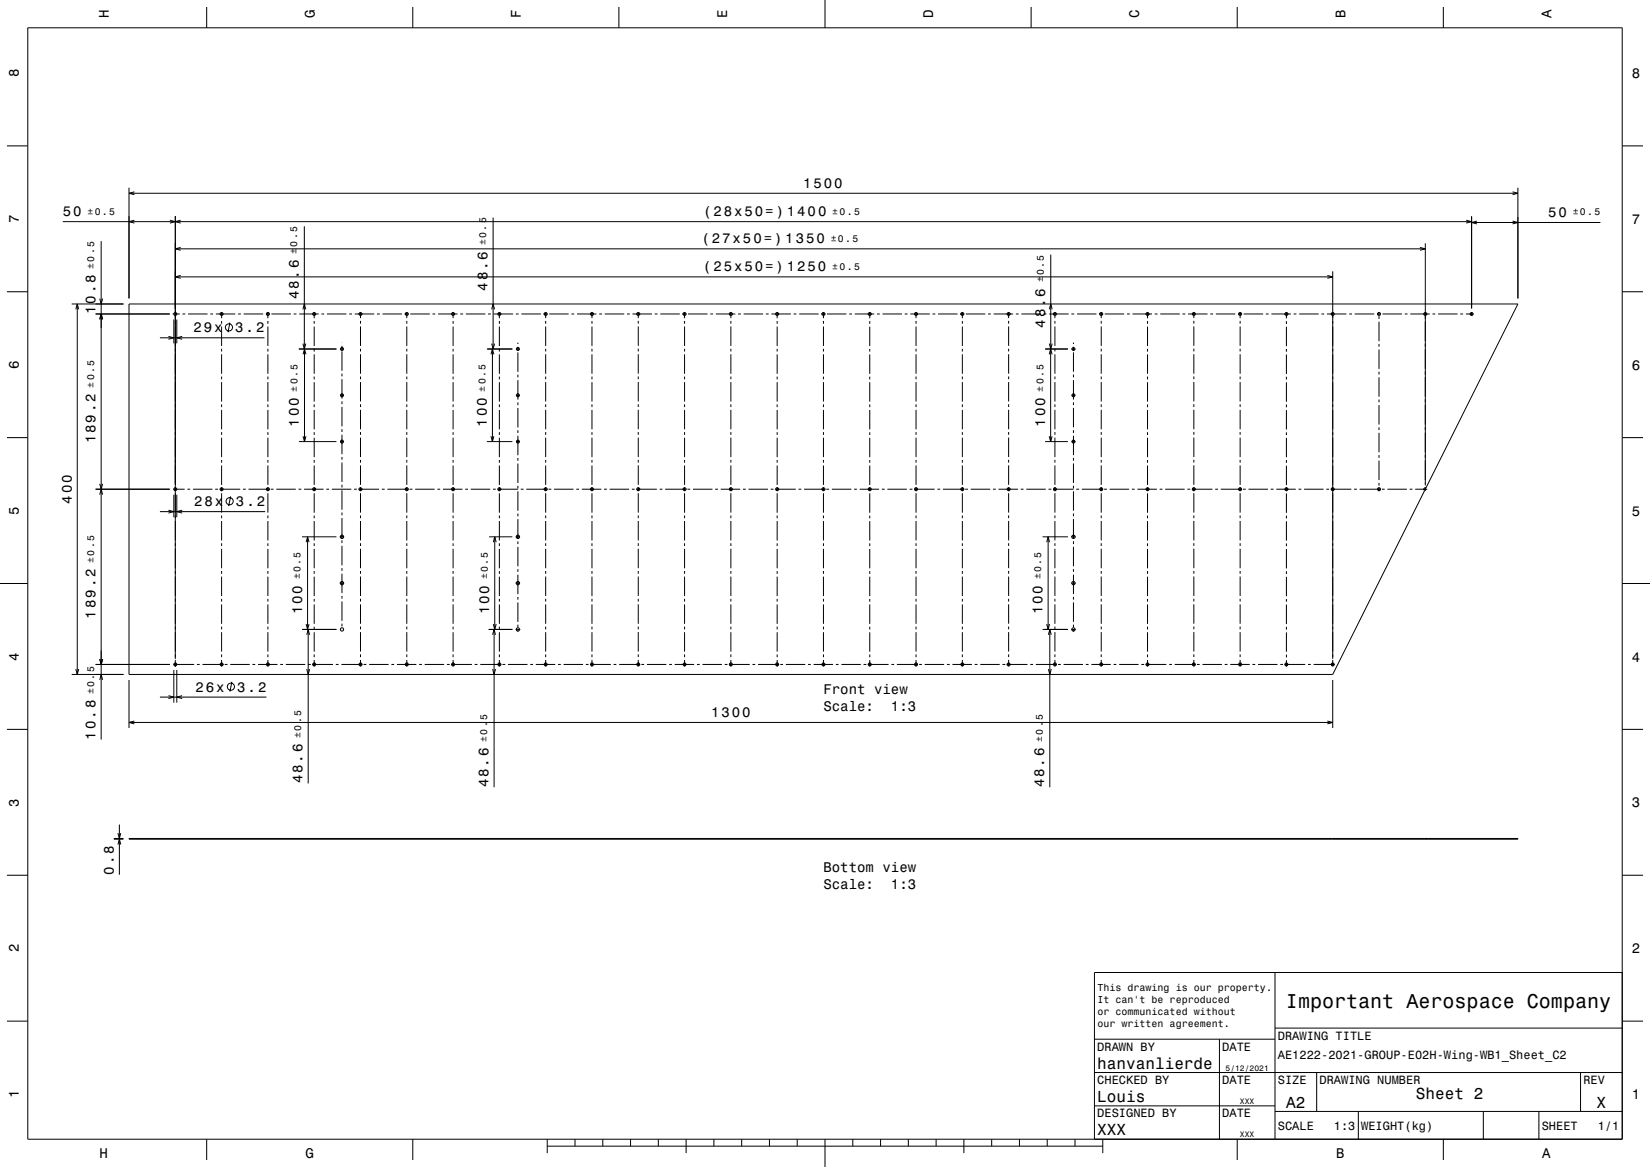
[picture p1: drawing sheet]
<svg xmlns="http://www.w3.org/2000/svg" width="594mm" height="420mm" viewBox="0 0 594 420" stroke-linecap="round" stroke-linejoin="round" font-family="sans-serif">
<g fill="none" stroke="#000" stroke-width=".36">
<path d="M10 10h574v400h-574zM74.4 2.5v7.5M148.6 2.5v7.5M222.8 2.5v7.5M297 0v10M371.2 2.5v7.5M445.4 2.5v7.5M519.6 2.5v7.5M2.5 52.5h7.5M584 52.5h7.5M22.6 79.8h507.2M46.4 67.6v39.8"/>
<path d="M46.4 69.6h500M48.4 69l-2 .6 2 .5M48.4 79.3l-2 .5 2 .5M61.2 79.3l1.9 .5-1.9 .5M63.1 77.8v159.3M65 79.3l-1.9 .5 1.9 .5M177.5 78.3v47.3M527.8 79.3l2 .5-2 .5M529.8 77.8v33.2M531.7 79.6l-1.9 .5 1.9 .5M544.5 69l1.9 .6-1.9 .5M544.5 79.6l1.9 .5-1.9 .5"/>
<path d="M546.4 67.6v39.8M36.4 86.8v179.3M63.1 89.6h450M63.1 99.6h416.7M65 89l-1.9 .6 1.9 .5M65 99.1l-1.9 .5 1.9 .6M109.6 81.4v44.2M378.3 91.6l-.1 67.3M477.8 99.1l2 .5-2 .6M479.8 97.6v139.5M511.2 89l1.9 .6-1.9 .5M513.1 87.6v87.1"/>
<path d="M529.8 80.1h46.3M2.5 105h7.5M25.8 109.4h18.6M27.3 111.3l.5-1.9 .5 1.9M27.8 109.4v133.3M34.4 113h26.7M35.9 107.5l.5 1.9 .5-1.9M35.9 114.9l.5-1.9 .5 1.9M46.4 109.4h500l-33.1 66.2-.6 .1-.1 .5 .3 .3-33.1 66.2h-433.4zM62.2 113h2.5M62.6 115v8.6M63.6 115v8.6"/>
<path d="M65.7 113h1M67.7 113h7M75.7 113h1M77.7 113h7M79.8 112.3v2.2M79.8 115.5v1M79.8 117.5v7M82.8 116.1l-.7 3.5M85.7 113h1M87.7 113h7M95.7 113h1.4M96.4 112.3v2.2"/>
<path d="M96.4 115.5v1M96.4 117.5v7M97.7 113h7M105.7 113h1M107.7 113h7M109 111.3l.6-1.9 .5 1.9M113.1 112.3v2.2M113.1 115.5v1M113.1 117.5v7M115.7 113h1M117.7 113h7M125.7 113h1"/>
<path d="M127.7 113h7M129.8 112.3v2.2M129.8 115.5v1M129.8 117.5v7M135.7 113h1M137.7 113h7M145.7 113h1.4M146.4 112.3v2.2M146.4 115.5v1M146.4 117.5v7M147.7 113h7M155.7 113h1"/>
<path d="M157.7 113h7M163.1 112.3v2.2M163.1 115.5v1M163.1 117.5v7M165.7 113h1M167.7 113h7M175.7 113h1M177 111.3l.5-1.9 .5 1.9M177.7 113h7M179.8 112.3v2.2M179.8 115.5v1M179.8 117.5v7"/>
<path d="M185.7 113h1M187.7 113h7M195.7 113h1.4M196.4 112.3v2.2M196.4 115.5v1M196.4 117.5v7M197.7 113h7M205.7 113h1M207.7 113h7M213.1 112.3v2.2M213.1 115.5v1M213.1 117.5v7"/>
<path d="M215.7 113h1M217.7 113h7M225.7 113h1M227.7 113h7M229.8 112.3v2.2M229.8 115.5v1M229.8 117.5v7M235.7 113h1M237.7 113h7M245.7 113h1.4M246.4 112.3v2.2M246.4 115.5v1"/>
<path d="M246.4 117.5v7M247.7 113h7M255.7 113h1M257.7 113h7M263.1 112.3v2.2M263.1 115.5v1M263.1 117.5v7M265.7 113h1M267.7 113h7M275.7 113h1M277.7 113h7M279.8 112.3v2.2"/>
<path d="M279.8 115.5v1M279.8 117.5v7M285.7 113h1M287.7 113h7M295.7 113h1.4M296.4 112.3v2.2M296.4 115.5v1M296.4 117.5v7M297.7 113h7M305.7 113h1M307.7 113h7M313.1 112.3v2.3"/>
<path d="M313.1 115.6v1M313.1 117.6v7M315.7 113h1M317.7 113h7M325.7 113h1M327.7 113h7M329.8 112.3v2.2M329.8 115.5v1M329.8 117.5v7M335.7 113h1M337.7 113h7M345.7 113h1.4"/>
<path d="M346.4 112.3v2.2M346.4 115.5v1M346.4 117.5v7M347.7 113h7M355.7 113h1M357.7 113h7M363.1 112.3v2.2M363.1 115.5v1M363.1 117.5v7M365.7 113h1M367.7 113h7M375.7 113h1"/>
<path d="M377.7 113h7M377.8 111.3l.5-1.9 .5 1.9M379.8 112.3v2.2M379.8 115.5v1M379.8 117.5v7M385.7 113h1M387.7 113h7M395.7 113h1.4M396.4 112.3v2.2M396.4 115.5v1M396.4 117.5v7M397.7 113h7"/>
<path d="M405.7 113h1M407.7 113h7M413.1 112.3v2.2M413.1 115.5v1M413.1 117.5v7M415.7 113h1M417.7 113h7M425.7 113h1M427.7 113h7M429.8 112.3v2.2M429.8 115.5v1M429.8 117.5v7"/>
<path d="M435.7 113h1M437.7 113h7M445.7 113h1.4M446.4 112.3v2.2M446.4 115.5v1M446.4 117.5v7M447.7 113h7M455.7 113h1M457.7 113h7M463.1 112.3v2.3M463.1 115.6v1M463.1 117.6v7"/>
<path d="M465.7 113h1M467.7 113h7M475.7 113h1M477.7 113h7M485.7 113h1M487.7 113h7M495.7 113h1.4M496.4 112.3v.5M496.4 113.8v1M496.4 115.8v7M497.7 113h7M505.7 113h1"/>
<path d="M507.7 113h7M515.7 113h1M517.7 113h7M525.7 113h1M527.7 113h2.8M529.8 112.3v1.4M584 105h7.5M57.6 121.6h37.6M60.6 121.1l2 .5-2 .5M65.6 121.1l-2 .5 2 .5M79.8 125.5v1M79.8 127.5v7"/>
<path d="M79.8 135.5v1M79.8 137.5v7M96.4 125.5v1M96.4 127.5v7M96.4 135.5v1M96.4 137.5v7M107.6 125.6h13.5M109 123.7l.6 1.9 .5-1.9M109.1 127.5l.5-1.9 .5 1.9M109.6 125.6v33.3M113.1 125.5v1M113.1 127.5v7"/>
<path d="M113.1 135.5v1M113.1 137.5v7M122.4 125.6h1.4M123.1 123.4v.1M123.1 124.5v1.8M123.1 126.5v7M123.1 134.5v1M123.1 136.5v7M129.8 125.5v1M129.8 127.5v7M129.8 135.5v1M129.8 137.5v7"/>
<path d="M146.4 125.5v1M146.4 127.5v7M146.4 135.5v1M146.4 137.5v7M163.1 125.5v1M163.1 127.5v7M163.1 135.5v1M163.1 137.5v7M175.3 125.6h9.1M176.8 127.5l.5-1.9 .5 1.9M177 123.7l.5 1.9 .5-1.9M177.3 125.6v33.3"/>
<path d="M179.8 125.5v1M179.8 127.5v7M179.8 135.5v1M179.8 137.5v7M185.8 125.6h1.3M186.4 123.3v.5M186.4 124.8v1.5M186.4 126.8v7M186.4 134.8v1M186.4 136.8v7M196.4 125.5v1M196.4 127.5v7"/>
<path d="M196.4 135.5v1M196.4 137.5v7M213.1 125.5v1M213.1 127.5v7M213.1 135.5v1M213.1 137.5v7M229.8 125.5v1M229.8 127.5v7M229.8 135.5v1M229.8 137.5v7M246.4 125.5v1M246.4 127.5v7"/>
<path d="M246.4 135.5v1M246.4 137.5v7M263.1 125.5v1M263.1 127.5v7M263.1 135.5v1M263.1 137.5v7M279.8 125.5v1M279.8 127.5v7M279.8 135.5v1M279.8 137.5v7M296.4 125.5v1M296.4 127.5v7"/>
<path d="M296.4 135.5v1M296.4 137.5v7M313.1 125.6v1M313.1 127.6v7M313.1 135.6v1M313.1 137.6v7M329.8 125.5v1M329.8 127.5v7M329.8 135.5v1M329.8 137.5v7M346.4 125.5v1M346.4 127.5v7"/>
<path d="M346.4 135.5v1M346.4 137.5v7M363.1 125.5v1M363.1 127.5v7M363.1 135.5v1M363.1 137.5v7M376.2 125.6h8.2M377.7 127.5l.5-1.9 .6 1.9M377.8 123.7l.5 1.9 .5-1.9M379.8 125.5v1M379.8 127.5v7M379.8 135.5v1"/>
<path d="M379.8 137.5v7M385.8 125.6h1.3M386.4 123.3v.5M386.4 124.8v1.5M386.4 126.8v7M386.4 134.8v1M386.4 136.8v7M396.4 125.5v1M396.4 127.5v7M396.4 135.5v1M396.4 137.5v7M413.1 125.5v1"/>
<path d="M413.1 127.5v7M413.1 135.5v1M413.1 137.5v7M429.8 125.5v1M429.8 127.5v7M429.8 135.5v1M429.8 137.5v7M446.4 125.5v1M446.4 127.5v7M446.4 135.5v1M446.4 137.5v7M463.1 125.6v1"/>
<path d="M463.1 127.6v7M463.1 135.6v1M463.1 137.6v7M496.4 123.8v1M496.4 125.8v7M496.4 133.8v1M496.4 135.8v7M2.5 157.5h7.5M79.8 145.5v1M79.8 147.5v7M79.8 155.5v1M79.8 157.5v7"/>
<path d="M96.4 145.5v1M96.4 147.5v7M96.4 155.5v1M96.4 157.5v7M107.6 158.9h13.5M109.1 157l.5 1.9 .5-1.9M113.1 145.5v1M113.1 147.5v7M113.1 155.5v1M113.1 157.5v7M122.4 158.9h1.4M122.4 142.3h1.4"/>
<path d="M123.1 144.5v1M123.1 146.5v7M123.1 154.5v1M123.1 156.5v7M129.8 145.5v1M129.8 147.5v7M129.8 155.5v1M129.8 157.5v7M146.4 145.5v1M146.4 147.5v7M146.4 155.5v1M146.4 157.5v7"/>
<path d="M163.1 145.5v1M163.1 147.5v7M163.1 155.5v1M163.1 157.5v7M175.3 158.9h9.1M176.8 157l.5 1.9 .5-1.9M179.8 145.5v1M179.8 147.5v7M179.8 155.5v1M179.8 157.5v7M185.8 158.9h1.3M185.8 142.3h1.3"/>
<path d="M186.4 144.8v1M186.4 146.8v7M186.4 154.8v1M186.4 156.8v7M196.4 145.5v1M196.4 147.5v7M196.4 155.5v1M196.4 157.5v7M213.1 145.5v1M213.1 147.5v7M213.1 155.5v1M213.1 157.5v7"/>
<path d="M229.8 145.5v1M229.8 147.5v7M229.8 155.5v1M229.8 157.5v7M246.4 145.5v1M246.4 147.5v7M246.4 155.5v1M246.4 157.5v7M263.1 145.5v1M263.1 147.5v7M263.1 155.5v1M263.1 157.5v7"/>
<path d="M279.8 145.5v1M279.8 147.5v7M279.8 155.5v1M279.8 157.5v7M296.4 145.5v1M296.4 147.5v7M296.4 155.5v1M296.4 157.5v7M313.1 145.6v1M313.1 147.6v7M313.1 155.6v1M313.1 157.6v7"/>
<path d="M329.8 145.5v1M329.8 147.5v7M329.8 155.5v1M329.8 157.5v7M346.4 145.5v1M346.4 147.5v7M346.4 155.5v1M346.4 157.5v7M363.1 145.5v1M363.1 147.5v7M363.1 155.5v1M363.1 157.5v7"/>
<path d="M376.2 158.9h8.2M377.7 157l.5 1.9 .6-1.9M379.8 145.5v1M379.8 147.5v7M379.8 155.5v1M379.8 157.5v7M385.8 158.9h1.3M385.8 142.3h1.3M386.4 144.8v1M386.4 146.8v7M386.4 154.8v1M386.4 156.8v7"/>
<path d="M396.4 145.5v1M396.4 147.5v7M396.4 155.5v1M396.4 157.5v7M413.1 145.5v1M413.1 147.5v7M413.1 155.5v1M413.1 157.5v7M429.8 145.5v1M429.8 147.5v7M429.8 155.5v1M429.8 157.5v7"/>
<path d="M446.4 145.5v1M446.4 147.5v7M446.4 155.5v1M446.4 157.5v7M463.1 145.6v1M463.1 147.6v7M463.1 155.6v1M463.1 157.6v7M496.4 143.8v1M496.4 145.8v7M496.4 153.8v1M496.4 155.8v7"/>
<path d="M584 157.5h7.5M34.4 176.1h26.7M35.9 174.1l.5 2 .5-2M35.9 178l.5-1.9 .5 1.9M62.4 176.1h4.1M62.6 178.1v8M63.6 178.1v8M67.5 176.1h1M69.5 176.1h7M77.5 176.1h1M79.1 176.1h7.4M79.8 165.5v1"/>
<path d="M79.8 167.5v7M79.8 175.4v1.4M79.8 177.5v7M83 178.6l-.7 3.5M87.5 176.1h1M89.5 176.1h7.6M96.4 165.5v1M96.4 167.5v7M96.4 175.4v1.4M96.4 177.5v7M97.5 176.1h1M99.5 176.1h7"/>
<path d="M107.5 176.1h1M109.5 176.1h7M113.1 165.5v1M113.1 167.5v7M113.1 175.4v1.4M113.1 177.5v7M117.5 176.1h1M119.5 176.1h7M123.1 164.5v1M123.1 166.5v7M123.1 174.5v1M123.1 176.5v7"/>
<path d="M127.5 176.1h1M129.1 176.1h7.4M129.8 165.5v1M129.8 167.5v7M129.8 175.4v1.4M129.8 177.5v7M137.5 176.1h1M139.5 176.1h7.6M146.4 165.5v1M146.4 167.5v7M146.4 175.4v1.4M146.4 177.5v7"/>
<path d="M147.5 176.1h1M149.5 176.1h7M157.5 176.1h1M159.5 176.1h7M163.1 165.5v1M163.1 167.5v7M163.1 175.4v1.4M163.1 177.5v7M167.5 176.1h1M169.5 176.1h7M177.5 176.1h1M179.1 176.1h7.4"/>
<path d="M179.8 165.5v1M179.8 167.5v7M179.8 175.4v1.4M179.8 177.5v7M186.4 164.8v1M186.4 166.8v7M186.4 174.8v1M186.4 176.8v7M187.5 176.1h1M189.5 176.1h7.6M196.4 165.5v1M196.4 167.5v7"/>
<path d="M196.4 175.4v1.4M196.4 177.5v7M197.5 176.1h1M199.5 176.1h7M207.5 176.1h1M209.5 176.1h7M213.1 165.5v1M213.1 167.5v7M213.1 175.4v1.4M213.1 177.5v7M217.5 176.1h1M219.5 176.1h7"/>
<path d="M227.5 176.1h1M229.1 176.1h7.4M229.8 165.5v1M229.8 167.5v7M229.8 175.4v1.4M229.8 177.5v7M237.5 176.1h1M239.5 176.1h7.6M246.4 165.5v1M246.4 167.5v7M246.4 175.4v1.4M246.4 177.5v7"/>
<path d="M247.5 176.1h1M249.5 176.1h7M257.5 176.1h1M259.5 176.1h7M263.1 165.5v1M263.1 167.5v7M263.1 175.4v1.4M263.1 177.5v7M267.5 176.1h1M269.5 176.1h7M277.5 176.1h1M279.1 176.1h7.4"/>
<path d="M279.8 165.5v1M279.8 167.5v7M279.8 175.4v1.4M279.8 177.5v7M287.5 176.1h1M289.5 176.1h7.6M296.4 165.5v1M296.4 167.5v7M296.4 175.4v1.4M296.4 177.5v7M297.5 176.1h1M299.5 176.1h7"/>
<path d="M307.5 176.1h1M309.5 176.1h7M313.1 165.6v1M313.1 167.6v7M313.1 175.4v1.4M313.1 177.6v7M317.5 176.1h1M319.5 176.1h7M327.5 176.1h1M329.1 176.1h7.4M329.8 165.5v1M329.8 167.5v7"/>
<path d="M329.8 175.4v1.4M329.8 177.5v7M337.5 176.1h1M339.5 176.1h7.6M346.4 165.5v1M346.4 167.5v7M346.4 175.4v1.4M346.4 177.5v7M347.5 176.1h1M349.5 176.1h7M357.5 176.1h1M359.5 176.1h7"/>
<path d="M363.1 165.5v1M363.1 167.5v7M363.1 175.4v1.4M363.1 177.5v7M367.5 176.1h1M369.5 176.1h7M377.5 176.1h1M379.1 176.1h7.4M379.8 165.5v1M379.8 167.5v7M379.8 175.4v1.4M379.8 177.5v7"/>
<path d="M386.4 164.8v1M386.4 166.8v7M386.4 174.8v1M386.4 176.8v7M387.5 176.1h1M389.5 176.1h7.6M396.4 165.5v1M396.4 167.5v7M396.4 175.4v1.4M396.4 177.5v7M397.5 176.1h1M399.5 176.1h7"/>
<path d="M407.5 176.1h1M409.5 176.1h7M413.1 165.5v1M413.1 167.5v7M413.1 175.4v1.4M413.1 177.5v7M417.5 176.1h1M419.5 176.1h7M427.5 176.1h1M429.1 176.1h7.4M429.8 165.5v1M429.8 167.5v7"/>
<path d="M429.8 175.4v1.4M429.8 177.5v7M437.5 176.1h1M439.5 176.1h7.6M446.4 165.5v1M446.4 167.5v7M446.4 175.4v1.4M446.4 177.5v7M447.5 176.1h1M449.5 176.1h7M457.5 176.1h1M459.5 176.1h7"/>
<path d="M463.1 165.6v1M463.1 167.6v7M463.1 175.4v1.4M463.1 177.6v7M467.5 176.1h1M469.5 176.1h7M477.5 176.1h1M479.1 176.1h7.4M487.5 176.1h1M489.5 176.1h7.6M496.4 163.8v1M496.4 165.8v7"/>
<path d="M496.4 173.8v1M496.4 175.4v1.4M497.5 176.1h1M499.5 176.1h7M507.5 176.1h1M509.5 176.1h4.3M513.1 175.4v1.4M57.6 184.1h37.9M60.6 183.6l2 .5-2 .6M65.6 183.6l-2 .5 2 .6M79.8 185.5v1M79.8 187.5v7"/>
<path d="M79.8 195.5v1M79.8 197.5v7M96.4 185.5v1M96.4 187.5v7M96.4 195.5v1M96.4 197.5v7M108.7 193.2h12.4M110.2 195.1l.5-1.9 .5 1.9M110.7 193.2v33.3M113.1 185.5v1M113.1 187.5v7M113.1 195.5v1"/>
<path d="M113.1 197.5v7M122.3 193.2h1.6M123.1 184.5v1M123.1 186.5v7.5M123.1 194.5v1M123.1 196.5v7M129.8 185.5v1M129.8 187.5v7M129.8 195.5v1M129.8 197.5v7M146.4 185.5v1M146.4 187.5v7"/>
<path d="M146.4 195.5v1M146.4 197.5v7M163.1 185.5v1M163.1 187.5v7M163.1 195.5v1M163.1 197.5v7M176.1 193.2h8.3M177.6 195.1l.5-1.9 .5 1.9M178.1 193.2v33.3M179.8 185.5v1M179.8 187.5v7M179.8 195.5v1"/>
<path d="M179.8 197.5v7M185.7 193.2h1.5M186.4 184.8v1M186.4 186.8v7.2M186.4 194.8v1M186.4 196.8v7M196.4 185.5v1M196.4 187.5v7M196.4 195.5v1M196.4 197.5v7M213.1 185.5v1M213.1 187.5v7"/>
<path d="M213.1 195.5v1M213.1 197.5v7M229.8 185.5v1M229.8 187.5v7M229.8 195.5v1M229.8 197.5v7M246.4 185.5v1M246.4 187.5v7M246.4 195.5v1M246.4 197.5v7M263.1 185.5v1M263.1 187.5v7"/>
<path d="M263.1 195.5v1M263.1 197.5v7M279.8 185.5v1M279.8 187.5v7M279.8 195.5v1M279.8 197.5v7M296.4 185.5v1M296.4 187.5v7M296.4 195.5v1M296.4 197.5v7M313.1 185.6v1M313.1 187.6v7"/>
<path d="M313.1 195.6v1M313.1 197.6v7M329.8 185.5v1M329.8 187.5v7M329.8 195.5v1M329.8 197.5v7M346.4 185.5v1M346.4 187.5v7M346.4 195.5v1M346.4 197.5v7M363.1 185.5v1M363.1 187.5v7"/>
<path d="M363.1 195.5v1M363.1 197.5v7M375.3 193.2h9.1M376.8 195.1l.5-1.9 .5 1.9M377.3 193.2v33.3M379.8 185.5v1M379.8 187.5v7M379.8 195.5v1M379.8 197.5v7M385.7 193.2h1.5M386.4 184.8v1M386.4 186.8v7.2"/>
<path d="M386.4 194.8v1M386.4 196.8v7M396.4 185.5v1M396.4 187.5v7M396.4 195.5v1M396.4 197.5v7M413.1 185.5v1M413.1 187.5v7M413.1 195.5v1M413.1 197.5v7M429.8 185.5v1M429.8 187.5v7"/>
<path d="M429.8 195.5v1M429.8 197.5v7M446.4 185.5v1M446.4 187.5v7M446.4 195.5v1M446.4 197.5v7M463.1 185.6v1M463.1 187.6v7M463.1 195.6v1M463.1 197.6v7M0 210h10M79.8 205.5v1"/>
<path d="M79.8 207.5v7M79.8 215.5v1M79.8 217.5v7M96.4 205.5v1M96.4 207.5v7M96.4 215.5v1M96.4 217.5v7M113.1 205.5v1M113.1 207.5v7M113.1 215.5v1M113.1 217.5v7M122.3 209.9h1.6"/>
<path d="M123.1 204.5v1M123.1 206.5v7M123.1 214.5v1M123.1 216.5v7M129.8 205.5v1M129.8 207.5v7M129.8 215.5v1M129.8 217.5v7M146.4 205.5v1M146.4 207.5v7M146.4 215.5v1M146.4 217.5v7"/>
<path d="M163.1 205.5v1M163.1 207.5v7M163.1 215.5v1M163.1 217.5v7M179.8 205.5v1M179.8 207.5v7M179.8 215.5v1M179.8 217.5v7M185.7 209.9h1.5M186.4 204.8v1M186.4 206.8v7M186.4 214.8v1"/>
<path d="M186.4 216.8v7M196.4 205.5v1M196.4 207.5v7M196.4 215.5v1M196.4 217.5v7M213.1 205.5v1M213.1 207.5v7M213.1 215.5v1M213.1 217.5v7M229.8 205.5v1M229.8 207.5v7M229.8 215.5v1"/>
<path d="M229.8 217.5v7M246.4 205.5v1M246.4 207.5v7M246.4 215.5v1M246.4 217.5v7M263.1 205.5v1M263.1 207.5v7M263.1 215.5v1M263.1 217.5v7M279.8 205.5v1M279.8 207.5v7M279.8 215.5v1"/>
<path d="M279.8 217.5v7M296.4 205.5v1M296.4 207.5v7M296.4 215.5v1M296.4 217.5v7M313.1 205.6v1M313.1 207.6v7M313.1 215.6v1M313.1 217.6v7M329.8 205.5v1M329.8 207.5v7M329.8 215.5v1"/>
<path d="M329.8 217.5v7M346.4 205.5v1M346.4 207.5v7M346.4 215.5v1M346.4 217.5v7M363.1 205.5v1M363.1 207.5v7M363.1 215.5v1M363.1 217.5v7M379.8 205.5v1M379.8 207.5v7M379.8 215.5v1"/>
<path d="M379.8 217.5v7M385.7 209.9h1.5M386.4 204.8v1M386.4 206.8v7M386.4 214.8v1M386.4 216.8v7M396.4 205.5v1M396.4 207.5v7M396.4 215.5v1M396.4 217.5v7M413.1 205.5v1M413.1 207.5v7"/>
<path d="M413.1 215.5v1M413.1 217.5v7M429.8 205.5v1M429.8 207.5v7M429.8 215.5v1M429.8 217.5v7M446.4 205.5v1M446.4 207.5v7M446.4 215.5v1M446.4 217.5v7M463.1 205.6v1M463.1 207.6v7"/>
<path d="M463.1 215.6v1M463.1 217.6v7M584 210h10M34.4 239.1h26.7M35.9 237.2l.5 1.9 .5-1.9M62.4 239.1h7.5M63.1 237.5v2.5M70.9 239.1h1M72.9 239.1h7.6M79.8 225.5v1M79.8 227.5v7M79.8 235.5v1"/>
<path d="M79.8 237.5v2.3M80.9 239.1h1M82.9 239.1h7M90.9 239.1h1M92.9 239.1h7M96.4 225.5v1M96.4 227.5v7M96.4 235.5v1M96.4 237.5v2.3M100.9 239.1h1M102.9 239.1h7M108.7 226.5h12.4"/>
<path d="M110.2 224.6l.5 1.9 .5-1.9M110.4 228.5l.5-2 .6 2M110.9 239.1h1M110.9 226.5v55.5M112.4 239.1h7.5M113.1 225.5v1M113.1 227.5v7M113.1 235.5v1M113.1 237.5v2.3M120.9 239.1h1M122.9 239.1h7.6M123.1 224.5v1"/>
<path d="M123.1 226.5h.1M129.8 225.5v1M129.8 227.5v7M129.8 235.5v1M129.8 237.5v2.3M130.9 239.1h1M132.9 239.1h7M140.9 239.1h1M142.9 239.1h7M146.4 225.5v1M146.4 227.5v7M146.4 235.5v1"/>
<path d="M146.4 237.5v2.3M150.9 239.1h1M152.9 239.1h7M160.9 239.1h1M162.4 239.1h7.5M163.1 225.5v1M163.1 227.5v7M163.1 235.5v1M163.1 237.5v2.3M170.9 239.1h1M172.9 239.1h7.6M175.9 226.5h8.5"/>
<path d="M177.3 228.5l.6-2 .5 2M177.6 224.6l.5 1.9 .5-1.9M177.9 226.5v56.8M179.8 225.5v1M179.8 227.5v7M179.8 235.5v1M179.8 237.5v2.3M180.9 239.1h1M182.9 239.1h7M185.7 226.5h1.6M186.4 224.8v1M186.4 226.8v.5"/>
<path d="M190.9 239.1h1M192.9 239.1h7M196.4 225.5v1M196.4 227.5v7M196.4 235.5v1M196.4 237.5v2.3M200.9 239.1h1M202.9 239.1h7M210.9 239.1h1M212.4 239.1h7.5M213.1 225.5v1M213.1 227.5v7"/>
<path d="M213.1 235.5v1M213.1 237.5v2.3M220.9 239.1h1M222.9 239.1h7.6M229.8 225.5v1M229.8 227.5v7M229.8 235.5v1M229.8 237.5v2.3M230.9 239.1h1M232.9 239.1h7M240.9 239.1h1M242.9 239.1h7"/>
<path d="M246.4 225.5v1M246.4 227.5v7M246.4 235.5v1M246.4 237.5v2.3M250.9 239.1h1M252.9 239.1h7M260.9 239.1h1M262.4 239.1h7.5M263.1 225.5v1M263.1 227.5v7M263.1 235.5v1M263.1 237.5v2.3"/>
<path d="M270.9 239.1h1M272.9 239.1h7.6M279.8 225.5v1M279.8 227.5v7M279.8 235.5v1M279.8 237.5v2.3M280.9 239.1h1M282.9 239.1h7M290.9 239.1h1M292.9 239.1h7M296.4 225.5v1M296.4 227.5v7"/>
<path d="M296.4 235.5v1M296.4 237.5v2.3M300.9 239.1h1M302.9 239.1h7M310.9 239.1h1M312.4 239.1h7.5M313.1 225.6v1M313.1 227.6v7M313.1 235.6v1M313.1 237.6v2.2M320.9 239.1h1M322.9 239.1h7.6"/>
<path d="M329.8 225.5v1M329.8 227.5v7M329.8 235.5v1M329.8 237.5v2.3M330.9 239.1h1M332.9 239.1h7M340.9 239.1h1M342.9 239.1h7M346.4 225.5v1M346.4 227.5v7M346.4 235.5v1M346.4 237.5v2.3"/>
<path d="M350.9 239.1h1M352.9 239.1h7M360.9 239.1h1M362.4 239.1h7.5M363.1 225.5v1M363.1 227.5v7M363.1 235.5v1M363.1 237.5v2.3M370.9 239.1h1M372.9 239.1h7.6M375.3 226.5h9.1M376.8 224.6l.5 1.9 .5-1.9"/>
<path d="M377.4 228.5l.5-2 .5 2M377.9 226.5v56.8M379.8 225.5v1M379.8 227.5v7M379.8 235.5v1M379.8 237.5v2.3M380.9 239.1h1M382.9 239.1h7M385.7 226.5h1.5M386.4 224.8v1M386.4 226.8v.5M390.9 239.1h1"/>
<path d="M392.9 239.1h7M396.4 225.5v1M396.4 227.5v7M396.4 235.5v1M396.4 237.5v2.3M400.9 239.1h1M402.9 239.1h7M410.9 239.1h1M412.4 239.1h7.5M413.1 225.5v1M413.1 227.5v7M413.1 235.5v1"/>
<path d="M413.1 237.5v2.3M420.9 239.1h1M422.9 239.1h7.6M429.8 225.5v1M429.8 227.5v7M429.8 235.5v1M429.8 237.5v2.3M430.9 239.1h1M432.9 239.1h7M440.9 239.1h1M442.9 239.1h7M446.4 225.5v1"/>
<path d="M446.4 227.5v7M446.4 235.5v1M446.4 237.5v2.3M450.9 239.1h1M452.9 239.1h7M460.9 239.1h1M462.4 239.1h7.5M463.1 225.6v1M463.1 227.6v7M463.1 235.6v1M463.1 237.6v2.3M470.9 239.1h1"/>
<path d="M472.9 239.1h7.6M479.8 237.5v2.3M25.8 242.7h18.6M27.3 240.8l.5 1.9 .5-1.9M35.9 244.7l.5-2 .5 2M46.4 244.7v17.3M48.4 259.5l-2 .5 2 .5M57.6 250.9h38.3M60.6 250.4l2 .5-2 .5M62.6 241.1v11.8M63.6 241.1v11.8M65.6 250.4l-2 .5 2 .5"/>
<path d="M83.5 245.4l-.7 3.5M110.4 240.8l.5 1.9 .6-1.9M177.3 240.8l.6 1.9 .5-1.9M377.4 240.8l.5 1.9 .5-1.9M477.8 259.5l2 .5-2 .5M479.8 244.7v17.3M2.5 262.5h7.5M46.4 260h433.4M584 262.5h7.5M42.5 299.8l.5 2 .5-2M43 296.8v18M2.5 315h7.5"/>
<path d="M41 302h3.4M41 301.8h3.4M42.5 304l.5-2 .5 2M46.4 301.8h500v.2h-500zM479.8 301.8v.2M512.9 301.8v.2M513.1 301.7v.4M513.3 301.8v.2M584 315h7.5M459 350v60M584 350h-190v60M2.5 367.5h7.5"/>
<path d="M394 374h65M439 374v36M459 370h125M584 367.5h7.5M394 398h65M394 386h190M474 386v14M569 386v14M74.4 410v7.5M148.6 410v7.5M197 412.5h200M197 410v5"/>
<path d="M207 410v2.5M217 410v2.5M227 410v2.5M237 410v2.5M247 410v5M257 410v2.5M267 410v2.5M277 410v2.5M287 410v2.5M297 410v10M307 410v2.5M317 410v2.5"/>
<path d="M327 410v2.5M337 410v2.5M347 410v5M357 410v2.5M367 410v2.5M377 410v2.5M387 410v2.5M397 410v5M445.4 410v7.5M459 400h125M489 400v10M519.6 410v7.5"/>
<path d="M534 400v10M554 400v10"/>
<circle cx="63.1" cy="113" r=".53"/>
<circle cx="79.8" cy="113" r=".53"/>
<circle cx="82.4" cy="117.8" r="1.28"/>
<circle cx="96.4" cy="113" r=".53"/>
<circle cx="113.1" cy="113" r=".53"/>
<circle cx="129.8" cy="113" r=".53"/>
<circle cx="146.4" cy="113" r=".53"/>
<circle cx="163.1" cy="113" r=".53"/>
<circle cx="179.8" cy="113" r=".53"/>
<circle cx="196.4" cy="113" r=".53"/>
<circle cx="213.1" cy="113" r=".53"/>
<circle cx="229.8" cy="113" r=".53"/>
<circle cx="246.4" cy="113" r=".53"/>
<circle cx="263.1" cy="113" r=".53"/>
<circle cx="279.8" cy="113" r=".53"/>
<circle cx="296.4" cy="113" r=".53"/>
<circle cx="313.1" cy="113" r=".53"/>
<circle cx="329.8" cy="113" r=".53"/>
<circle cx="346.4" cy="113" r=".53"/>
<circle cx="363.1" cy="113" r=".53"/>
<circle cx="379.8" cy="113" r=".53"/>
<circle cx="396.4" cy="113" r=".53"/>
<circle cx="413.1" cy="113" r=".53"/>
<circle cx="429.8" cy="113" r=".53"/>
<circle cx="446.4" cy="113" r=".53"/>
<circle cx="463.1" cy="113" r=".53"/>
<circle cx="479.8" cy="113" r=".53"/>
<circle cx="496.4" cy="113" r=".53"/>
<circle cx="513.1" cy="113" r=".53"/>
<circle cx="529.8" cy="113" r=".53"/>
<circle cx="123.1" cy="125.6" r=".53"/>
<circle cx="186.4" cy="125.6" r=".53"/>
<circle cx="386.4" cy="125.6" r=".53"/>
<circle cx="123.1" cy="142.3" r=".53"/>
<circle cx="123.1" cy="158.9" r=".53"/>
<circle cx="186.4" cy="142.3" r=".53"/>
<circle cx="186.4" cy="158.9" r=".53"/>
<circle cx="386.4" cy="142.3" r=".53"/>
<circle cx="386.4" cy="158.9" r=".53"/>
<circle cx="63.1" cy="176.1" r=".53"/>
<circle cx="79.8" cy="176.1" r=".53"/>
<circle cx="96.4" cy="176.1" r=".53"/>
<circle cx="113.1" cy="176.1" r=".53"/>
<circle cx="129.8" cy="176.1" r=".53"/>
<circle cx="146.4" cy="176.1" r=".53"/>
<circle cx="163.1" cy="176.1" r=".53"/>
<circle cx="179.8" cy="176.1" r=".53"/>
<circle cx="196.4" cy="176.1" r=".53"/>
<circle cx="213.1" cy="176.1" r=".53"/>
<circle cx="229.8" cy="176.1" r=".53"/>
<circle cx="246.4" cy="176.1" r=".53"/>
<circle cx="263.1" cy="176.1" r=".53"/>
<circle cx="279.8" cy="176.1" r=".53"/>
<circle cx="296.4" cy="176.1" r=".53"/>
<circle cx="313.1" cy="176.1" r=".53"/>
<circle cx="329.8" cy="176.1" r=".53"/>
<circle cx="346.4" cy="176.1" r=".53"/>
<circle cx="363.1" cy="176.1" r=".53"/>
<circle cx="379.8" cy="176.1" r=".53"/>
<circle cx="396.4" cy="176.1" r=".53"/>
<circle cx="413.1" cy="176.1" r=".53"/>
<circle cx="429.8" cy="176.1" r=".53"/>
<circle cx="446.4" cy="176.1" r=".53"/>
<circle cx="463.1" cy="176.1" r=".53"/>
<circle cx="479.8" cy="176.1" r=".53"/>
<circle cx="496.4" cy="176.1" r=".53"/>
<circle cx="82.7" cy="180.4" r="1.28"/>
<circle cx="123.1" cy="193.2" r=".6"/>
<circle cx="186.4" cy="193.2" r=".6"/>
<circle cx="386.4" cy="193.2" r=".6"/>
<circle cx="123.1" cy="209.9" r=".6"/>
<circle cx="186.4" cy="209.9" r=".6"/>
<circle cx="386.4" cy="209.9" r=".6"/>
<circle cx="63.1" cy="239.1" r=".53"/>
<circle cx="79.8" cy="239.1" r=".53"/>
<circle cx="96.4" cy="239.1" r=".53"/>
<circle cx="113.1" cy="239.1" r=".53"/>
<circle cx="123.1" cy="226.5" r=".6"/>
<circle cx="129.8" cy="239.1" r=".53"/>
<circle cx="146.4" cy="239.1" r=".53"/>
<circle cx="163.1" cy="239.1" r=".53"/>
<circle cx="179.8" cy="239.1" r=".53"/>
<circle cx="186.4" cy="226.5" r=".6"/>
<circle cx="196.4" cy="239.1" r=".53"/>
<circle cx="213.1" cy="239.1" r=".53"/>
<circle cx="229.8" cy="239.1" r=".53"/>
<circle cx="246.4" cy="239.1" r=".53"/>
<circle cx="263.1" cy="239.1" r=".53"/>
<circle cx="279.8" cy="239.1" r=".53"/>
<circle cx="296.4" cy="239.1" r=".53"/>
<circle cx="313.1" cy="239.1" r=".53"/>
<circle cx="329.8" cy="239.1" r=".53"/>
<circle cx="346.4" cy="239.1" r=".53"/>
<circle cx="363.1" cy="239.1" r=".53"/>
<circle cx="379.8" cy="239.1" r=".53"/>
<circle cx="386.4" cy="226.5" r=".6"/>
<circle cx="396.4" cy="239.1" r=".53"/>
<circle cx="413.1" cy="239.1" r=".53"/>
<circle cx="429.8" cy="239.1" r=".53"/>
<circle cx="446.4" cy="239.1" r=".53"/>
<circle cx="463.1" cy="239.1" r=".53"/>
<circle cx="479.8" cy="239.1" r=".53"/>
<circle cx="83.1" cy="247.1" r="1.28"/>
</g>
<text font-size="7.2" x="462.9" y="362.6">Important Aerospace Company</text>
<g font-size="5.8">
<text x="395" y="384.6">hanvanlierde</text>
<text x="509.7" y="395.4">Sheet 2</text>
<text x="395" y="396.6">Louis</text>
<text x="463" y="398.6">A2</text>
<text x="574.8" y="398.6">X</text>
<text x="395" y="408.6">XXX</text>
</g>
<g font-size="5">
<text x="39.1" y="6.5" transform="rotate(-90 39.1 6.5)">H</text>
<text x="113.3" y="6.5" transform="rotate(-90 113.3 6.5)">G</text>
<text x="187.5" y="6.5" transform="rotate(-90 187.5 6.5)">F</text>
<text x="261.7" y="6.5" transform="rotate(-90 261.7 6.5)">E</text>
<text x="335.9" y="6.5" transform="rotate(-90 335.9 6.5)">D</text>
<text x="410.1" y="6.5" transform="rotate(-90 410.1 6.5)">C</text>
<text x="484.3" y="6.5" transform="rotate(-90 484.3 6.5)">B</text>
<text x="558.5" y="6.5" transform="rotate(-90 558.5 6.5)">A</text>
<text x="6.8" y="27.8" transform="rotate(-90 6.8 27.8)">8</text>
<text x="587.5" y="28.1">8</text>
<text x="289.1" y="67.6">1500</text>
<text x="22.6" y="77.8">50</text>
<text x="253.1" y="77.8">(28x50=) 1400</text>
<text x="6.8" y="80.3" transform="rotate(-90 6.8 80.3)">7</text>
<text x="557.3" y="78.1">50</text>
<text x="587.5" y="80.6">7</text>
<text x="252.5" y="87.6">(27x50=) 1350</text>
<text x="253.1" y="97.6">(25x50=) 1250</text>
<text x="107.6" y="107.8" transform="rotate(-90 107.6 107.8)">48.6</text>
<text x="175.5" y="104.6" transform="rotate(-90 175.5 104.6)">48.6</text>
<text x="34.4" y="113.1" transform="rotate(-90 34.4 113.1)">10.8</text>
<text x="69.6" y="119.6">29x</text>
<text x="84.7" y="119.6">3.2</text>
<text x="376.3" y="118" transform="rotate(-90 376.3 118)">48.6</text>
<text x="6.8" y="132.8" transform="rotate(-90 6.8 132.8)">6</text>
<text x="587.5" y="133.1">6</text>
<text x="107.6" y="153.6" transform="rotate(-90 107.6 153.6)">100</text>
<text x="175.3" y="153.6" transform="rotate(-90 175.3 153.6)">100</text>
<text x="376.2" y="153.6" transform="rotate(-90 376.2 153.6)">100</text>
<text x="34.4" y="159.6" transform="rotate(-90 34.4 159.6)">189.2</text>
<text x="6.8" y="185.3" transform="rotate(-90 6.8 185.3)">5</text>
<text x="25.8" y="181.3" transform="rotate(-90 25.8 181.3)">400</text>
<text x="69.9" y="182.1">28x</text>
<text x="85" y="182.1">3.2</text>
<text x="587.5" y="185.6">5</text>
<text x="108.7" y="221.2" transform="rotate(-90 108.7 221.2)">100</text>
<text x="176.1" y="221.2" transform="rotate(-90 176.1 221.2)">100</text>
<text x="375.3" y="221.2" transform="rotate(-90 375.3 221.2)">100</text>
<text x="34.4" y="222.6" transform="rotate(-90 34.4 222.6)">189.2</text>
<text x="6.8" y="237.8" transform="rotate(-90 6.8 237.8)">4</text>
<text x="587.5" y="238.1">4</text>
<text x="70.3" y="248.9">26x</text>
<text x="85.4" y="248.9">3.2</text>
<text x="296.4" y="249.9">Front view</text>
<text x="296.4" y="256">Scale:</text>
<text x="320.7" y="256">1:3</text>
<text x="256" y="258">1300</text>
<text x="34.4" y="266.1" transform="rotate(-90 34.4 266.1)">10.8</text>
<text x="108.9" y="282" transform="rotate(-90 108.9 282)">48.6</text>
<text x="175.9" y="283.3" transform="rotate(-90 175.9 283.3)">48.6</text>
<text x="375.9" y="283.3" transform="rotate(-90 375.9 283.3)">48.6</text>
<text x="6.8" y="290.3" transform="rotate(-90 6.8 290.3)">3</text>
<text x="587.5" y="290.6">3</text>
<text x="41" y="314.8" transform="rotate(-90 41 314.8)">0.8</text>
<text x="296.4" y="313.9">Bottom view</text>
<text x="296.4" y="319.9">Scale:</text>
<text x="320.7" y="319.9">1:3</text>
<text x="6.8" y="342.8" transform="rotate(-90 6.8 342.8)">2</text>
<text x="587.5" y="343.1">2</text>
<text x="6.8" y="395.3" transform="rotate(-90 6.8 395.3)">1</text>
<text x="587.5" y="395.6">1</text>
<text x="35.8" y="416.8">H</text>
<text x="110" y="416.8">G</text>
<text x="481" y="416.8">B</text>
<text x="555.2" y="416.8">A</text>
</g>
<g font-size="4.3">
<text x="460" y="374.2">DRAWING TITLE</text>
<text x="395" y="378.2">DRAWN BY</text>
<text x="440" y="378.2">DATE</text>
<text x="460" y="381.1">AE1222-2021-GROUP-E02H-Wing-WB1_Sheet_C2</text>
<text x="395" y="390.2">CHECKED BY</text>
<text x="440" y="390.2">DATE</text>
<text x="460" y="390.2">SIZE</text>
<text x="475" y="390.2">DRAWING NUMBER</text>
<text x="570" y="390.2">REV</text>
<text x="395" y="402.2">DESIGNED BY</text>
<text x="440" y="402.2">DATE</text>
<text x="460" y="406.6">SCALE</text>
<text x="480.2" y="406.6">1:3</text>
<text x="490" y="406.6">WEIGHT(kg)</text>
<text x="555" y="406.6">SHEET</text>
<text x="575.2" y="406.6">1/1</text>
</g>
<g font-size="3.6">
<text x="395.1" y="356.8">This drawing is our property.</text>
<text x="395.1" y="361.2">It can't be reproduced</text>
<text x="395.1" y="365.5">or communicated without</text>
<text x="395.1" y="369.8">our written agreement.</text>
</g>
<g font-size="3.5">
<text x="31.5" y="77.3">±0.5</text>
<text x="299.6" y="77.3">±0.5</text>
<text x="566.2" y="77.6">±0.5</text>
<text x="175" y="88.3" transform="rotate(-90 175 88.3)">±0.5</text>
<text x="299.1" y="87">±0.5</text>
<text x="107" y="91.4" transform="rotate(-90 107 91.4)">±0.5</text>
<text x="33.9" y="96.8" transform="rotate(-90 33.9 96.8)">±0.5</text>
<text x="299.6" y="97.1">±0.5</text>
<text x="375.7" y="101.6" transform="rotate(-90 375.7 101.6)">±0.5</text>
<text x="33.9" y="139.5" transform="rotate(-90 33.9 139.5)">±0.5</text>
<text x="107.1" y="140.9" transform="rotate(-90 107.1 140.9)">±0.5</text>
<text x="174.7" y="140.9" transform="rotate(-90 174.7 140.9)">±0.5</text>
<text x="375.7" y="140.9" transform="rotate(-90 375.7 140.9)">±0.5</text>
<text x="33.9" y="202.5" transform="rotate(-90 33.9 202.5)">±0.5</text>
<text x="108.2" y="208.6" transform="rotate(-90 108.2 208.6)">±0.5</text>
<text x="175.6" y="208.6" transform="rotate(-90 175.6 208.6)">±0.5</text>
<text x="374.8" y="208.6" transform="rotate(-90 374.8 208.6)">±0.5</text>
<text x="33.9" y="249.8" transform="rotate(-90 33.9 249.8)">±0.5</text>
<text x="108.4" y="265.6" transform="rotate(-90 108.4 265.6)">±0.5</text>
<text x="175.3" y="267" transform="rotate(-90 175.3 267)">±0.5</text>
<text x="375.4" y="267" transform="rotate(-90 375.4 267)">±0.5</text>
</g>
<g font-size="2.9">
<text x="441.2" y="385.3">5/12/2021</text>
<text x="446.4" y="397.3">XXX</text>
<text x="446.4" y="409.3">XXX</text>
</g>
</svg>
